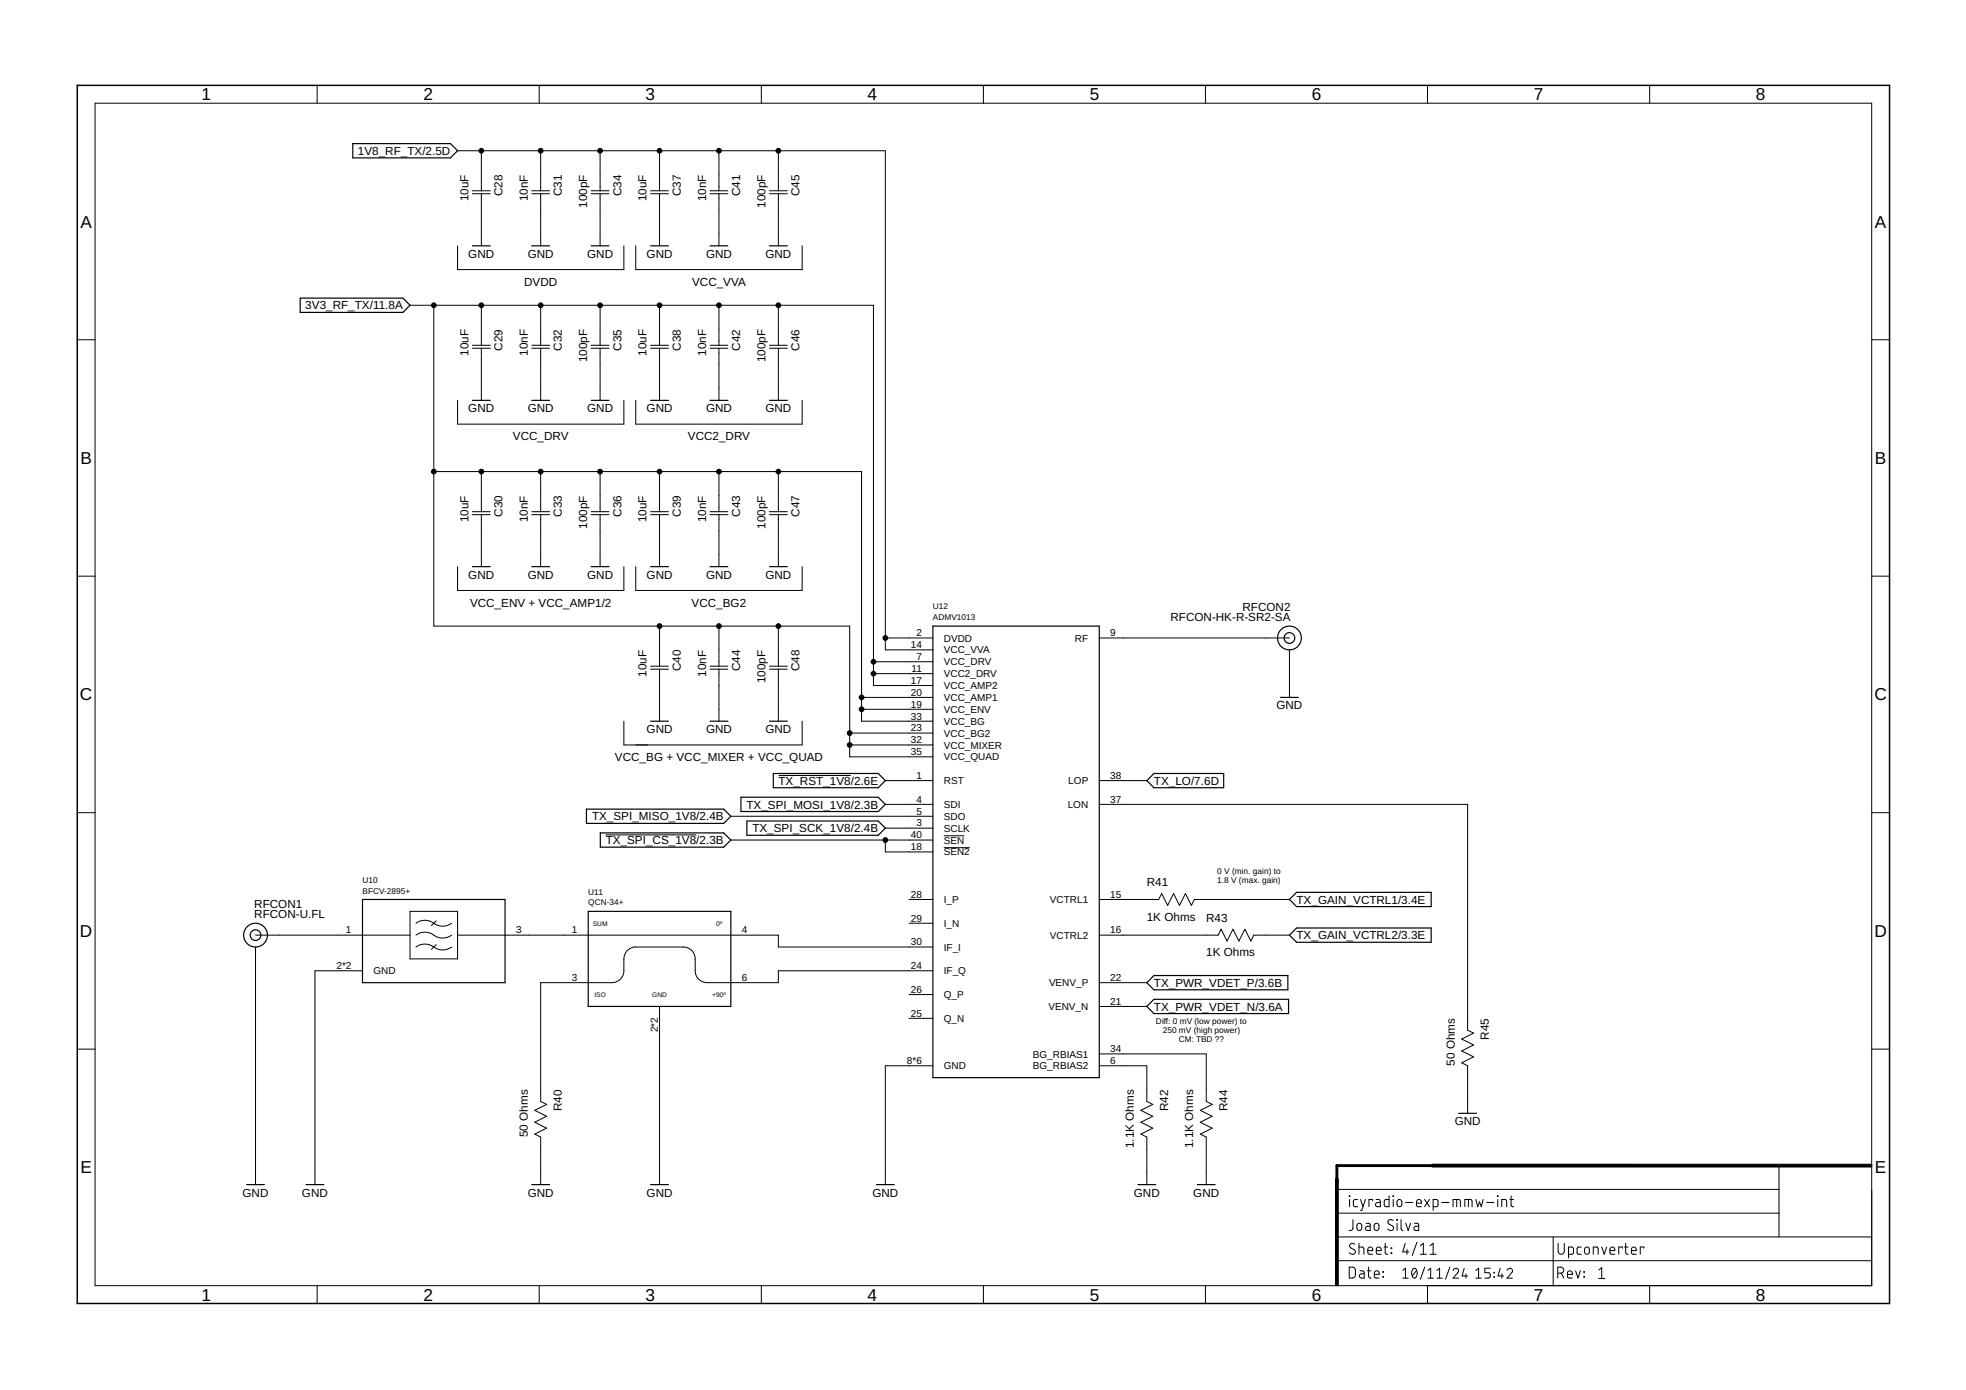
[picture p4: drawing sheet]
<svg xmlns="http://www.w3.org/2000/svg" width="420mm" height="297mm" viewBox="0 0 420 297" stroke-linecap="round" stroke-linejoin="round" font-family="sans-serif">
<g fill="none" stroke="#000" stroke-width=".21">
<path d="M67.8 18.2v3.9M115.2 18.2v3.9M162.7 18.2v3.9M210.2 18.2v3.9M257.6 18.2v3.9M305.1 18.2v3.9M352.6 18.2v3.9M20.3 22.1h379.7v252.6h-379.7zM97.8 32.2h91.4v106.7h10.2M102.9 32.2v8.6M115.5 32.2v8.6M128.2 32.2v8.6"/>
<path d="M140.9 32.2v8.6M153.6 32.2v8.6M166.3 32.2v8.6M97.8 52.5v5.1h35.5v-5.1M101 40.8h3.8M101 41.4h3.8M102.9 41.4v11.1M113.6 40.8h3.9M113.6 41.4h3.9M115.5 41.4v11.1M126.3 40.8h3.9M126.3 41.4h3.9"/>
<path d="M128.2 41.4v11.1M135.9 52.5v5.1h35.5v-5.1M139 40.8h3.9M139 41.4h3.9M140.9 41.4v11.1M151.7 40.8h3.9M151.7 41.4h3.9M153.6 41.4v11.1M164.4 40.8h3.9M164.4 41.4h3.9M166.3 41.4v11.1M16.5 72.6h3.8"/>
<path d="M87.6 65.2h99.1v81.3h12.7M92.7 65.2v68.6h88.9v27.9h17.8M101 73.8h3.8M101 74.4h3.8M102.9 65.2v8.6M102.9 74.4v11.2M113.6 73.8h3.9M113.6 74.4h3.9M115.5 65.2v8.6M115.5 74.4v11.2M126.3 73.8h3.9M126.3 74.4h3.9"/>
<path d="M128.2 65.2v8.6M128.2 74.4v11.2M139 73.8h3.9M139 74.4h3.9M140.9 65.2v8.6M140.9 74.4v11.2M151.7 73.8h3.9M151.7 74.4h3.9M153.6 65.2v8.6M153.6 74.4v11.2M164.4 73.8h3.9M164.4 74.4h3.9"/>
<path d="M166.3 65.2v8.6M166.3 74.4v11.2M400 72.6h3.8M97.8 85.6v5h35.5v-5M135.9 85.6v5h35.5v-5M92.7 100.8h91.4v53.3h15.3M101 109.3h3.8M101 110h3.8M102.9 100.8v8.5M102.9 110v11.1M113.6 109.3h3.9M113.6 110h3.9"/>
<path d="M115.5 100.8v8.5M115.5 110v11.1M126.3 109.3h3.9M126.3 110h3.9M128.2 100.8v8.5M128.2 110v11.1M139 109.3h3.9M139 110h3.9M140.9 100.8v8.5M140.9 110v11.1M151.7 109.3h3.9M151.7 110h3.9"/>
<path d="M153.6 100.8v8.5M153.6 110v11.1M164.4 109.3h3.9M164.4 110h3.9M166.3 100.8v8.5M166.3 110v11.1M16.5 123.1h3.8M97.8 121.1v5.1h35.5v-5.1M135.9 121.1v5.1h35.5v-5.1M140.9 133.8v8.6M153.6 133.8v8.6M166.3 133.8v8.6"/>
<path d="M189.2 136.3h10.2M234.9 136.3h40.7M275.6 138.9v10.1M400 123.1h3.8M133.3 154.1v5.1h38.1v-5.1M139 142.4h3.9M139 143h3.9M140.9 143v11.1M151.7 142.4h3.9M151.7 143h3.9M153.6 143v11.1M164.4 142.4h3.9"/>
<path d="M164.4 143h3.9M166.3 143v11.1M181.6 159.2h17.8M181.6 156.7h17.8M184.1 149h15.3M184.1 151.6h15.3M186.7 141.4h12.7M186.7 144h12.7M16.5 173.7h3.8M129.4 178.4h19.4M156.2 174.4h43.2M156.2 179.5h43.2"/>
<path d="M166.4 165.7h15.4M189.2 171.9h10.2M189.2 166.8h10.2M189.2 177h10.2M189.2 179.5v2.6h10.2M201.7 178.6h4.4M234.9 171.9h78.7v48.2l1.3 .7-2.5 1.2 2.5 1.3-2.5 1.3 2.5 1.2-2.5 1.3 1.2 .7v10.1M234.9 166.8h10.2M400 173.7h3.8M54.6 199.8h33M87.6 194.8h10.2v10.1h-10.2zM88.9 199.8a3.3 3.3 0 0 1 4.2 .3l.5 .2a3.2 3.2 0 0 0 2.9-.5"/>
<path d="M88.9 197.3a3.3 3.3 0 0 1 4.2 .3l.5 .2a3.2 3.2 0 0 0 2.9-.5M93.2 196.8l-1 1M97.8 199.8h68.5v2.6h33.1M194.3 192.2h5.1M194.3 197.3h5.1M201.7 181.1h5.6M234.9 192.2h12.7l.7-1.3 1.2 2.6 1.3-2.6 1.3 2.6 1.2-2.6 1.3 2.6 .6-1.3h20.4M234.9 199.8h25.4l.7-1.2 1.2 2.5 1.3-2.5 1.3 2.5 1.2-2.5 1.3 2.5 .6-1.3h7.7M54.6 202.4v50.8M77.5 207.5h-10.2v45.7M88.9 202.4a3.3 3.3 0 0 1 4.2 .2 3.1 3.1 0 0 0 3.4-.2M93.2 201.9l-1 1"/>
<path d="M140.9 215.1v38.1M194.3 212.5h5.1M194.3 217.6h5.1M199.4 207.5h-33.1v2.5h-15.2a2.54 2.54 0 0 1-2.5-2.5v-2.6a2.51 2.51 0 0 0-2.6-2.5h-10.1a2.54 2.54 0 0 0-2.6 2.5v2.6a2.54 2.54 0 0 1-2.5 2.5h-15.3v25.4l1.3 .6-2.5 1.3 2.5 1.2-2.5 1.3 2.5 1.3-2.5 1.3 1.2 .6v10.2M234.9 210h10.2M234.9 215.1h10.2M16.5 224.2h3.8M199.4 227.8h-10.2v25.4M234.9 227.8h10.2v7.6l1.3 .6-2.6 1.3 2.6 1.2-2.6 1.3 2.6 1.3-2.6 1.3 1.3 .6v10.2M234.9 225.2h22.9v10.2l1.3 .6-2.6 1.3 2.6 1.2-2.6 1.3 2.6 1.3-2.6 1.3 1.3 .6v10.2M400 224.2h3.8M285.7 254.2h94.5"/>
<path d="M285.7 259.2h94.5M288.4 255.5l.1 .2zM288.4 256.3v1.6M290.1 256.3h-.6l-.3 .4 .1 1.1 .8 .1M290.8 256.3l.5 1.6M291.8 256.3l-.8 2.4h-.2M293.3 256.6v-.3h-.7v1.6M294.1 256.3h.6l.3 .4v1.2h-.6a.46 .46 0 0 1-.4-.5 .46 .46 0 0 1 .4-.4h.6M296.9 255.5v2.4h-.8l-.3-.4 .1-.9 .2-.3h.8M297.7 255.5l.1 .2zM297.8 256.3v1.6M298.8 256.4l.4-.1a.92 .92 0 0 1 .1 1.5l-.3 .1a.92 .92 0 0 1-.2-1.5z"/>
<path d="M300.4 257h1.5M302.7 257.1h1.1a.55 .55 0 0 0-.4-.8 .55 .55 0 0 0-.7 .5l.1 1 1 .1M304.5 256.3l1 1.6M305.5 256.3l-1 1.6M306.3 257.9h.8l.2-.3v-1l-.2-.3h-.8v2.4M308.1 257h1.6M310.5 257.9v-1.6l1.5 .1 .1 1.5M311.3 256.3v1.6M313.1 257.9v-1.6l1.4 .1 .1 1.5M313.8 256.3v1.6M315.4 256.3l.4 1.6 .4-1.1 .4 1.1 .4-1.6M317.7 257h1.6"/>
<path d="M320 255.5l.1 .2zM320.1 256.3v1.6M321 257.9v-1.6l.9 .1 .1 1.5M322.7 256.3h.8M322.9 255.5l.1 2.1 .5 .3M380.2 249.1v15.2M67.8 274.7v3.9M115.2 274.7v3.9M162.7 274.7v3.9M210.2 274.7v3.9M257.6 274.7v3.9M285.7 269.4h114.3"/>
<path d="M285.7 264.3h114.3M288.4 270.8h.8l.4 .4v1.5l-.4 .4h-.8zM289.1 260.6v2l-.2 .3-.5 .1M289.5 265.9a.58 .58 0 0 0-.9-.1 .58 .58 0 0 0 .1 .9l.7 .4a.58 .58 0 0 1 .1 .8 .58 .58 0 0 1-.9 0l-.2-.2M290.2 261.5l.4-.1a.92 .92 0 0 1 .2 1.5l-.4 .1a.92 .92 0 0 1-.2-1.5zM290.4 266.5l1 .1 .1 1.4M290.4 265.7v2.3M290.6 271.6h.7l.2 .3v1.2h-.5a.46 .46 0 0 1-.5-.4 .46 .46 0 0 1 .5-.5h.5M291.9 261.4h.7l.2 .2v1.4h-.6a.46 .46 0 0 1-.4-.5 .46 .46 0 0 1 .4-.5h.6M292.2 271.6h.8M292.3 267.3h1a.54 .54 0 0 0-.3-.8 .54 .54 0 0 0-.7 .5l.1 .9 .9 .1M292.5 270.8v1.9l.1 .3 .4 .1"/>
<path d="M293.7 272.3h1a.54 .54 0 0 0-.3-.7 .54 .54 0 0 0-.7 .5l.1 .9 .9 .1M293.8 261.6l.5-.2a.92 .92 0 0 1 .1 1.5l-.3 .1-.3-.2-.1-.4zM294.1 267.3h1.1a.54 .54 0 0 0-.4-.8 .54 .54 0 0 0-.7 .5l.1 .9 1 .1M295.6 272.8l.1 .1zM295.6 271.8l.1 .1zM295.8 266.5h.8M296 265.7l.1 2.1 .5 .2M297.3 266.7l.1 .1zM297.3 267.7l.1 .1zM297.7 260.8a.58 .58 0 0 0-.9-.1 .58 .58 0 0 0 .1 .9l.7 .4a.59 .59 0 0 1 0 .9 .59 .59 0 0 1-.8-.1l-.3-.2M298.5 260.6l.1 .2zM298.6 261.4v1.6"/>
<path d="M299.4 260.6v2l.2 .2 .2 .2M299.8 273.1h1.1M299.8 271.5l.6-.5v2.1M300.3 265.7l-.5 1.8h1.3M300.4 261.4l.5 1.6 .6-1.6M300.7 267v1M302 271.2l.1-.1a.88 .88 0 0 1 .8 1.2l-.1 .3a.51 .51 0 0 1-.5 .5 .51 .51 0 0 1-.5-.5l-.1-.8zM302.3 261.4h.7l.2 .2v1.4h-.6a.46 .46 0 0 1-.4-.5 .46 .46 0 0 1 .4-.5h.6M302.7 271.5l-.9 1.2M302.8 265.5l-1 2.8M303.6 268h1.2M303.6 266.2l.6-.5v2.3"/>
<path d="M304.5 270.8l-.9 2.6M305.1 274.7v3.9M305.2 273.1h1.1M305.2 271.5l.6-.5v2.1M305.6 268h1.3M305.6 266.2l.7-.5v2.3M307.1 273.1h1.2M307.1 271.5l.6-.5v2.1M309.9 270.8l-1 2.6M310.5 271.5a.58 .58 0 0 1 .9-.5 .58 .58 0 0 1 .1 1l-1 1.1h1.2M312.9 271l-.4 1.7h1.1M313.3 272.2v.9"/>
<path d="M315.4 273.1h1.2M315.4 271.5l.6-.5v2.1M318.5 271h-1.2v1h.7a.59 .59 0 0 1 .5 .6 .59 .59 0 0 1-.5 .5h-.7M319.3 271.9l.1 .1zM319.3 272.8l.1 .2zM320.6 271l-.5 1.7h1.2M321 272.2v.9M322.1 271.5a.58 .58 0 0 1 .8-.5 .58 .58 0 0 1 .2 1l-1 1.1h1.1M331.9 264.3v10.4M332.9 272.1h.6a.65 .65 0 0 0 .7-.7 .65 .65 0 0 0-.7-.6h-.6v2.3M333 265.7v1.7a.66 .66 0 0 0 .7 .6 .66 .66 0 0 0 .6-.6v-1.7M333.7 272.1l.5 1"/>
<path d="M335 272.3h1a.54 .54 0 0 0-.3-.7 .54 .54 0 0 0-.7 .5l.1 .9 .9 .1M335.2 268h.8l.2-.2 .1-.9-.3-.4h-.8v2.3M336.7 271.6l.5 1.5 .6-1.5M337.9 266.5h-.6l-.3 .4 .1 1 .8 .1M338.5 271.8l.1 .1zM338.5 272.8l.1 .1zM338.8 266.7l.4-.2a.92 .92 0 0 1 .2 1.5h-.3l-.4-.3zM340.5 268v-1.5l.9 .1 .1 1.4M341.7 271.4l.6-.5v2.3M341.7 273.2h1.3M342.3 266.5l.5 1.5 .6-1.5M344.1 267.3h1a.54 .54 0 0 0-.4-.8 .54 .54 0 0 0-.6 .5l.1 .9 .9 .1"/>
<path d="M346.7 266.7v-.2h-.8v1.5M347.2 266.5h.8M347.4 265.7v2l.3 .3h.3M348.7 267.3h1a.54 .54 0 0 0-.4-.8 .54 .54 0 0 0-.6 .5l.1 .9 .9 .1M351.3 266.7v-.2h-.8v1.5M352.6 274.7v3.9"/>
</g>
<g fill="none" stroke="#000" stroke-width=".25">
<path d="M75.4 30.7h20.9l1.5 1.5-1.5 1.5h-20.9zM101 52.5h3.8M113.6 52.5h3.9M126.3 52.5h3.9M139 52.5h3.9M151.7 52.5h3.9M164.4 52.5h3.9M64.2 63.7h21.9l1.5 1.5-1.5 1.6h-21.9zM101 85.6h3.8M113.6 85.6h3.9M126.3 85.6h3.9M139 85.6h3.9"/>
<path d="M151.7 85.6h3.9M164.4 85.6h3.9M101 121.1h3.8M113.6 121.1h3.9M126.3 121.1h3.9M139 121.1h3.9M151.7 121.1h3.9M164.4 121.1h3.9M199.4 133.8h35.5v96.5h-35.5zM139 154.1h3.9M151.7 154.1h3.9M164.4 154.1h3.9"/>
<path d="M273.7 149h3.8M125.3 172.9h29.4l1.5 1.5-1.5 1.6h-29.4zM128.3 178h26.4l1.5 1.5-1.5 1.5h-26.4zM158.3 170.4h29.4l1.5 1.5-1.5 1.5h-29.4zM159.6 175.5h28.1l1.5 1.5-1.5 1.5h-28.1zM165.3 165.3h22.4l1.5 1.5-1.5 1.5h-22.4zM245.1 166.8l1.5-1.5h14.9v3h-14.9zM77.5 192.2h30.4v17.8h-30.4zM125.7 194.8h30.5v20.3h-30.5zM275.6 192.2l1.5-1.5h28.8v3h-28.8zM275.6 199.8l1.5-1.5h28.8v3.1h-28.8zM245.1 215.1l1.5-1.5h28.8v3h-28.8z"/>
<path d="M245.1 210l1.5-1.5h28.6v3h-28.6zM311.7 237.9h3.9M52.7 253.2h3.8M65.4 253.2h3.8M113.6 253.2h3.9M139 253.2h3.9M187.3 253.2h3.8M243.2 253.2h3.8M255.9 253.2h3.8"/>
<circle cx="275.6" cy="136.3" r="2.54"/>
<circle cx="275.6" cy="136.3" r="1.14"/>
<circle cx="54.6" cy="199.8" r="2.54"/>
<circle cx="54.6" cy="199.8" r="1.14"/>
</g>
<path d="M16.5 18.2h387.3v260.4h-387.3z" fill="none" stroke="#000" stroke-width=".32"/>
<path d="M285.4 251.9h.6v22.8h-.6zM306 248.8h94v.6h-94z" fill="#000" stroke="#000" stroke-width=".21"/>
<path d="M349.2 249.1h-63.5v3.8" fill="none" stroke="#000" stroke-width=".61"/>
<g fill="#000" stroke="#000" stroke-width=".21">
<circle cx="102.9" cy="32.2" r=".51"/>
<circle cx="115.5" cy="32.2" r=".51"/>
<circle cx="128.2" cy="32.2" r=".51"/>
<circle cx="140.9" cy="32.2" r=".51"/>
<circle cx="153.6" cy="32.2" r=".51"/>
<circle cx="166.3" cy="32.2" r=".51"/>
<circle cx="92.7" cy="65.2" r=".51"/>
<circle cx="102.9" cy="65.2" r=".51"/>
<circle cx="115.5" cy="65.2" r=".51"/>
<circle cx="128.2" cy="65.2" r=".51"/>
<circle cx="140.9" cy="65.2" r=".51"/>
<circle cx="153.6" cy="65.2" r=".51"/>
<circle cx="166.3" cy="65.2" r=".51"/>
<circle cx="92.7" cy="100.8" r=".51"/>
<circle cx="102.9" cy="100.8" r=".51"/>
<circle cx="115.5" cy="100.8" r=".51"/>
<circle cx="128.2" cy="100.8" r=".51"/>
<circle cx="140.9" cy="100.8" r=".51"/>
<circle cx="153.6" cy="100.8" r=".51"/>
<circle cx="166.3" cy="100.8" r=".51"/>
<circle cx="140.9" cy="133.8" r=".51"/>
<circle cx="153.6" cy="133.8" r=".51"/>
<circle cx="166.3" cy="133.8" r=".51"/>
<circle cx="189.2" cy="136.3" r=".51"/>
<circle cx="181.6" cy="156.7" r=".51"/>
<circle cx="181.6" cy="159.2" r=".51"/>
<circle cx="184.1" cy="149" r=".51"/>
<circle cx="184.1" cy="151.6" r=".51"/>
<circle cx="186.7" cy="144" r=".51"/>
<circle cx="186.7" cy="141.4" r=".51"/>
<circle cx="189.2" cy="179.5" r=".51"/>
</g>
<g font-size="3.7">
<text x="43" y="21.4">1</text>
<text x="90.5" y="21.4">2</text>
<text x="138" y="21.4">3</text>
<text x="185.4" y="21.4">4</text>
<text x="232.9" y="21.4">5</text>
<text x="280.3" y="21.4">6</text>
<text x="327.8" y="21.4">7</text>
<text x="375.3" y="21.4">8</text>
<text x="17.2" y="48.6">A</text>
<text x="400.7" y="48.6">A</text>
<text x="17.2" y="99.2">B</text>
<text x="400.7" y="99.2">B</text>
<text x="17.1" y="149.7">C</text>
<text x="400.6" y="149.7">C</text>
<text x="17.1" y="200.2">D</text>
<text x="400.6" y="200.2">D</text>
<text x="17.2" y="250.8">E</text>
<text x="400.7" y="250.8">E</text>
<text x="43" y="277.9">1</text>
<text x="90.5" y="277.9">2</text>
<text x="138" y="277.9">3</text>
<text x="185.4" y="277.9">4</text>
<text x="232.9" y="277.9">5</text>
<text x="280.3" y="277.9">6</text>
<text x="327.8" y="277.9">7</text>
<text x="375.3" y="277.9">8</text>
</g>
<g font-size="2.5">
<text x="76.5" y="33.1">1V8_RF_TX/2.5D</text>
<text x="107.4" y="41.9" transform="rotate(-90 107.4 41.9)">C28</text>
<text x="120.1" y="41.9" transform="rotate(-90 120.1 41.9)">C31</text>
<text x="132.8" y="41.9" transform="rotate(-90 132.8 41.9)">C34</text>
<text x="145.5" y="41.9" transform="rotate(-90 145.5 41.9)">C37</text>
<text x="158.2" y="41.9" transform="rotate(-90 158.2 41.9)">C41</text>
<text x="170.9" y="41.9" transform="rotate(-90 170.9 41.9)">C45</text>
<text x="100.1" y="43" transform="rotate(-90 100.1 43)">10uF</text>
<text x="112.8" y="43" transform="rotate(-90 112.8 43)">10nF</text>
<text x="125.5" y="44.4" transform="rotate(-90 125.5 44.4)">100pF</text>
<text x="138.2" y="43" transform="rotate(-90 138.2 43)">10uF</text>
<text x="150.9" y="43" transform="rotate(-90 150.9 43)">10nF</text>
<text x="163.6" y="44.4" transform="rotate(-90 163.6 44.4)">100pF</text>
<text x="100.1" y="55.1">GND</text>
<text x="112.8" y="55.1">GND</text>
<text x="125.5" y="55.1">GND</text>
<text x="138.2" y="55.1">GND</text>
<text x="150.9" y="55.1">GND</text>
<text x="163.6" y="55.1">GND</text>
<text x="112" y="61">DVDD</text>
<text x="147.9" y="61">VCC_VVA</text>
<text x="65.2" y="66.1">3V3_RF_TX/11.8A</text>
<text x="100.1" y="76" transform="rotate(-90 100.1 76)">10uF</text>
<text x="107.4" y="74.9" transform="rotate(-90 107.4 74.9)">C29</text>
<text x="112.8" y="76" transform="rotate(-90 112.8 76)">10nF</text>
<text x="120.1" y="74.9" transform="rotate(-90 120.1 74.9)">C32</text>
<text x="125.5" y="77.4" transform="rotate(-90 125.5 77.4)">100pF</text>
<text x="132.8" y="74.9" transform="rotate(-90 132.8 74.9)">C35</text>
<text x="138.2" y="76" transform="rotate(-90 138.2 76)">10uF</text>
<text x="145.5" y="74.9" transform="rotate(-90 145.5 74.9)">C38</text>
<text x="150.9" y="76" transform="rotate(-90 150.9 76)">10nF</text>
<text x="158.2" y="74.9" transform="rotate(-90 158.2 74.9)">C42</text>
<text x="163.6" y="77.4" transform="rotate(-90 163.6 77.4)">100pF</text>
<text x="170.9" y="74.9" transform="rotate(-90 170.9 74.9)">C46</text>
<text x="100.1" y="88.1">GND</text>
<text x="112.8" y="88.1">GND</text>
<text x="125.5" y="88.1">GND</text>
<text x="138.2" y="88.1">GND</text>
<text x="150.9" y="88.1">GND</text>
<text x="163.6" y="88.1">GND</text>
<text x="109.6" y="94.1">VCC_DRV</text>
<text x="147" y="94.1">VCC2_DRV</text>
<text x="100.1" y="111.6" transform="rotate(-90 100.1 111.6)">10uF</text>
<text x="107.4" y="110.5" transform="rotate(-90 107.4 110.5)">C30</text>
<text x="112.8" y="111.6" transform="rotate(-90 112.8 111.6)">10nF</text>
<text x="120.1" y="110.5" transform="rotate(-90 120.1 110.5)">C33</text>
<text x="125.5" y="113" transform="rotate(-90 125.5 113)">100pF</text>
<text x="132.8" y="110.5" transform="rotate(-90 132.8 110.5)">C36</text>
<text x="138.2" y="111.6" transform="rotate(-90 138.2 111.6)">10uF</text>
<text x="145.5" y="110.5" transform="rotate(-90 145.5 110.5)">C39</text>
<text x="150.9" y="111.6" transform="rotate(-90 150.9 111.6)">10nF</text>
<text x="158.2" y="110.5" transform="rotate(-90 158.2 110.5)">C43</text>
<text x="163.6" y="113" transform="rotate(-90 163.6 113)">100pF</text>
<text x="170.9" y="110.5" transform="rotate(-90 170.9 110.5)">C47</text>
<text x="100.1" y="123.6">GND</text>
<text x="112.8" y="123.6">GND</text>
<text x="125.5" y="123.6">GND</text>
<text x="138.2" y="123.6">GND</text>
<text x="150.9" y="123.6">GND</text>
<text x="163.6" y="123.6">GND</text>
<text x="100.4" y="129.6">VCC_ENV + VCC_AMP1/2</text>
<text x="147.8" y="129.6">VCC_BG2</text>
<text x="265.5" y="130.5">RFCON2</text>
<text x="250.2" y="132.8">RFCON-HK-R-SR2-SA</text>
<text x="145.5" y="143.5" transform="rotate(-90 145.5 143.5)">C40</text>
<text x="158.2" y="143.5" transform="rotate(-90 158.2 143.5)">C44</text>
<text x="170.9" y="143.5" transform="rotate(-90 170.9 143.5)">C48</text>
<text x="138.2" y="144.6" transform="rotate(-90 138.2 144.6)">10uF</text>
<text x="150.9" y="144.6" transform="rotate(-90 150.9 144.6)">10nF</text>
<text x="163.6" y="146" transform="rotate(-90 163.6 146)">100pF</text>
<text x="272.8" y="151.6">GND</text>
<text x="138.2" y="156.7">GND</text>
<text x="150.9" y="156.7">GND</text>
<text x="163.6" y="156.7">GND</text>
<text x="131.4" y="162.6">VCC_BG + VCC_MIXER + VCC_QUAD</text>
<text x="166.4" y="167.7">TX_RST_1V8/2.6E</text>
<text x="246.6" y="167.7">TX_LO/7.6D</text>
<text x="159.5" y="172.8">TX_SPI_MOSI_1V8/2.3B</text>
<text x="126.5" y="175.3">TX_SPI_MISO_1V8/2.4B</text>
<text x="160.8" y="177.9">TX_SPI_SCK_1V8/2.4B</text>
<text x="129.4" y="180.4">TX_SPI_CS_1V8/2.3B</text>
<text x="245.1" y="189.4">R41</text>
<text x="54.4" y="196.3">RFCON-U.FL</text>
<text x="54.4" y="194">RFCON1</text>
<text x="245.1" y="196.8">1K Ohms</text>
<text x="257.8" y="197.1">R43</text>
<text x="277.1" y="193.1">TX_GAIN_VCTRL1/3.4E</text>
<text x="277.1" y="200.7">TX_GAIN_VCTRL2/3.3E</text>
<text x="257.8" y="204.4">1K Ohms</text>
<text x="246.6" y="216">TX_PWR_VDET_N/3.6A</text>
<text x="246.6" y="210.9">TX_PWR_VDET_P/3.6B</text>
<text x="310.9" y="227.8" transform="rotate(-90 310.9 227.8)">50 Ohms</text>
<text x="318.2" y="222.2" transform="rotate(-90 318.2 222.2)">R45</text>
<text x="120.1" y="237.4" transform="rotate(-90 120.1 237.4)">R40</text>
<text x="249.6" y="237.4" transform="rotate(-90 249.6 237.4)">R42</text>
<text x="262.3" y="237.4" transform="rotate(-90 262.3 237.4)">R44</text>
<text x="112.8" y="243" transform="rotate(-90 112.8 243)">50 Ohms</text>
<text x="242.3" y="245.4" transform="rotate(-90 242.3 245.4)">1.1K Ohms</text>
<text x="255" y="245.4" transform="rotate(-90 255 245.4)">1.1K Ohms</text>
<text x="310.9" y="240.5">GND</text>
<text x="51.8" y="255.7">GND</text>
<text x="64.5" y="255.7">GND</text>
<text x="112.8" y="255.7">GND</text>
<text x="138.2" y="255.7">GND</text>
<text x="186.4" y="255.7">GND</text>
<text x="242.3" y="255.7">GND</text>
<text x="255" y="255.7">GND</text>
</g>
<g font-size="2.1">
<text x="195.8" y="136">2</text>
<text x="201.7" y="137.1">DVDD</text>
<text x="229.7" y="137.1">RF</text>
<text x="237.3" y="136">9</text>
<text x="194.7" y="138.5">14</text>
<text x="194.8" y="143.6">11</text>
<text x="195.8" y="141.1">7</text>
<text x="201.7" y="142.2">VCC_DRV</text>
<text x="201.7" y="139.6">VCC_VVA</text>
<text x="194.7" y="146.1">17</text>
<text x="194.7" y="148.7">20</text>
<text x="201.7" y="144.7">VCC2_DRV</text>
<text x="201.7" y="147.3">VCC_AMP2</text>
<text x="201.7" y="149.8">VCC_AMP1</text>
<text x="194.7" y="151.2">19</text>
<text x="194.7" y="153.8">33</text>
<text x="201.7" y="152.3">VCC_ENV</text>
<text x="201.7" y="154.9">VCC_BG</text>
<text x="194.7" y="158.8">32</text>
<text x="194.7" y="156.3">23</text>
<text x="194.7" y="161.4">35</text>
<text x="201.7" y="160">VCC_MIXER</text>
<text x="201.7" y="157.4">VCC_BG2</text>
<text x="195.8" y="166.5">1</text>
<text x="201.7" y="167.6">RST</text>
<text x="201.7" y="162.5">VCC_QUAD</text>
<text x="228.3" y="167.6">LOP</text>
<text x="237.3" y="166.5">38</text>
<text x="195.8" y="171.5">4</text>
<text x="201.7" y="172.7">SDI</text>
<text x="228.2" y="172.7">LON</text>
<text x="237.3" y="171.5">37</text>
<text x="194.7" y="179.2">40</text>
<text x="195.8" y="176.6">3</text>
<text x="195.8" y="174.1">5</text>
<text x="201.7" y="177.7">SCLK</text>
<text x="201.7" y="175.2">SDO</text>
<text x="194.7" y="181.7">18</text>
<text x="201.7" y="180.3">SEN</text>
<text x="201.7" y="182.8">SEN2</text>
<text x="194.7" y="191.9">28</text>
<text x="237.3" y="191.9">15</text>
<text x="194.7" y="196.9">29</text>
<text x="201.7" y="193">I_P</text>
<text x="224.4" y="193">VCTRL1</text>
<text x="73.9" y="199.5">1</text>
<text x="110.3" y="199.5">3</text>
<text x="122.2" y="199.5">1</text>
<text x="158.5" y="199.5">4</text>
<text x="194.7" y="202">30</text>
<text x="201.7" y="198">I_N</text>
<text x="201.7" y="203.1">IF_I</text>
<text x="224.4" y="200.6">VCTRL2</text>
<text x="237.3" y="199.5">16</text>
<text x="71.9" y="207.1">2*2</text>
<text x="79.8" y="208.2">GND</text>
<text x="122.2" y="209.6">3</text>
<text x="158.5" y="209.6">6</text>
<text x="194.7" y="207.1">24</text>
<text x="201.7" y="208.2">IF_Q</text>
<text x="237.3" y="209.6">22</text>
<text x="194.7" y="212.2">26</text>
<text x="201.7" y="213.3">Q_P</text>
<text x="224.1" y="215.8">VENV_N</text>
<text x="224.2" y="210.7">VENV_P</text>
<text x="237.3" y="214.7">21</text>
<text x="140.6" y="220.6" transform="rotate(-90 140.6 220.6)">2*2</text>
<text x="194.7" y="217.2">25</text>
<text x="201.7" y="218.4">Q_N</text>
<text x="193.8" y="227.4">8*6</text>
<text x="220.7" y="226">BG_RBIAS1</text>
<text x="237.3" y="224.9">34</text>
<text x="237.3" y="227.4">6</text>
<text x="201.7" y="228.5">GND</text>
<text x="220.7" y="228.5">BG_RBIAS2</text>
</g>
<g font-size="1.8">
<text x="199.4" y="130.2">U12</text>
<text x="199.4" y="132.5">ADMV1013</text>
<text x="77.5" y="190.9">BFCV-2895+</text>
<text x="77.5" y="188.7">U10</text>
<text x="125.7" y="191.2">U11</text>
<text x="260.2" y="186.8">0 V (min. gain) to</text>
<text x="260.2" y="188.7">1.8 V (max. gain)</text>
<text x="125.7" y="193.5">QCN-34+</text>
<text x="247.1" y="218.9">Diff: 0 mV (low power) to</text>
<text x="248.5" y="220.8">250 mV (high power)</text>
<text x="251.9" y="222.7">CM: TBD ??</text>
</g>
<g font-size="1.4">
<text x="126.7" y="197.8">SUM</text>
<text x="153" y="197.8">0º</text>
<text x="127" y="213">ISO</text>
<text x="139.4" y="213">GND</text>
<text x="152.2" y="213">+90º</text>
</g>
</svg>
